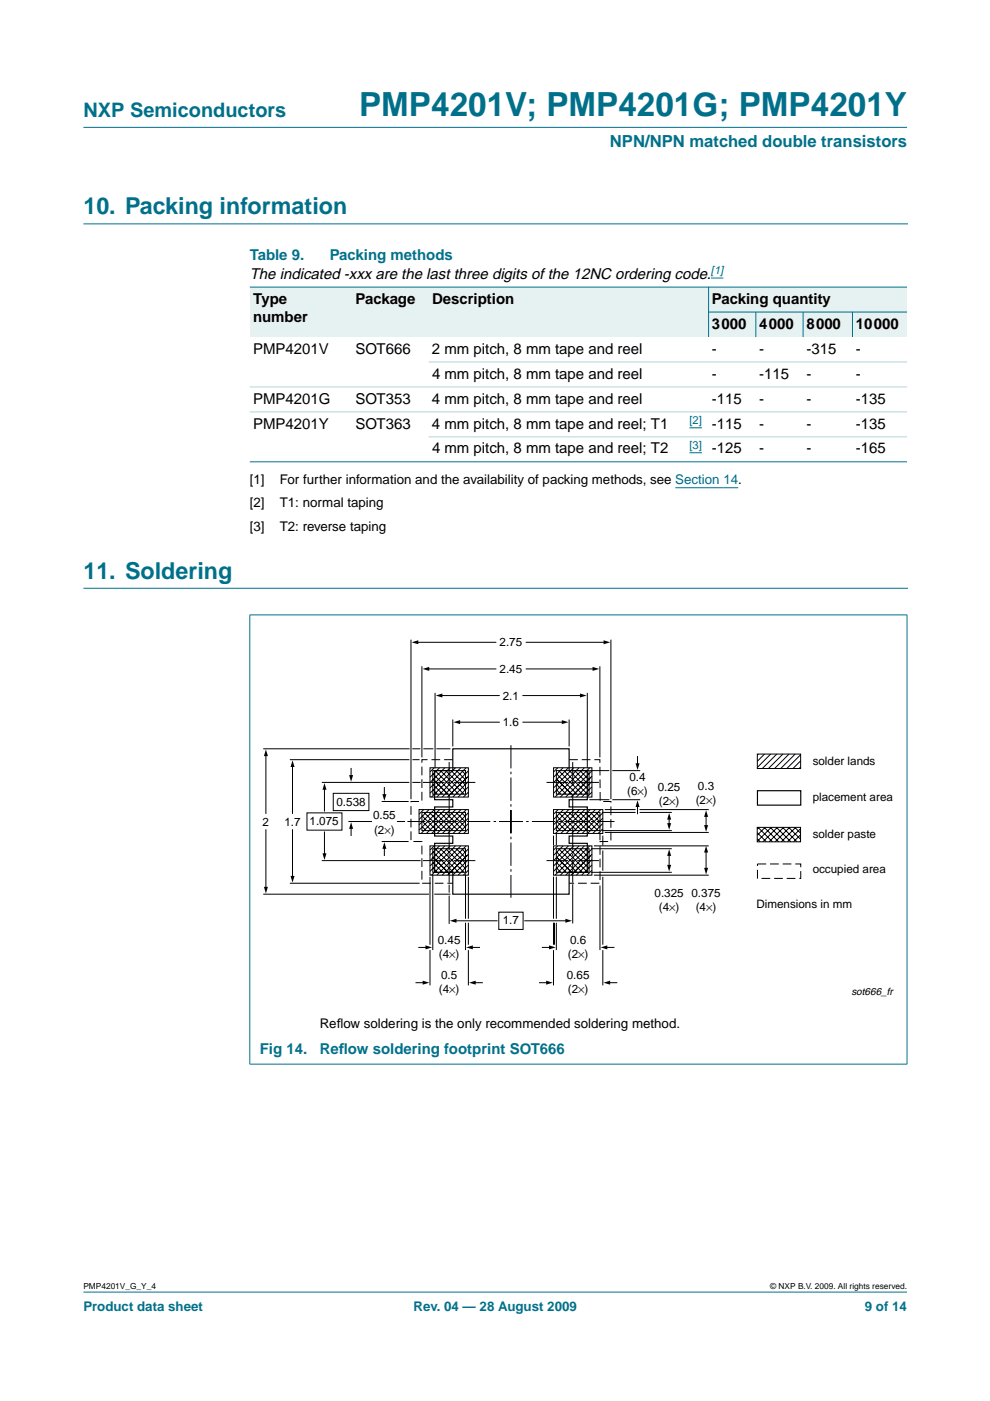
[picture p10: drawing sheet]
<svg xmlns="http://www.w3.org/2000/svg" width="210mm" height="297mm" viewBox="0 0 210 297" stroke-linecap="round" stroke-linejoin="round" font-family="sans-serif">
<g fill="#00708a" stroke="#00708a" stroke-width=".21">
<path d="M17.7 273.9h174.6z"/>
<path d="M17.7 27h174.6z"/>
</g>
<path d="M17.7 47.5h174.7M17.7 124.7h174.7" fill="none" stroke="#00708a" stroke-width=".21"/>
<path d="M150.7 58.9h2.7M143.2 103.4h13.3" fill="none" stroke="#00f" stroke-width=".21"/>
<g fill="#e6f2f2">
<path d="M53 60.9h21.7v10.6h-21.7z" fill-rule="evenodd"/>
<path d="M74.7 60.9h16.2v10.6h-16.2z" fill-rule="evenodd"/>
<path d="M90.9 60.9h52.4v10.6h-52.4z" fill-rule="evenodd"/>
<path d="M143.3 60.9h6.9v10.6h-6.9z" fill-rule="evenodd"/>
<path d="M150.2 60.9h42.1v5.3h-42.1z" fill-rule="evenodd"/>
<path d="M150.2 66.2h10.1v5.3h-10.1z" fill-rule="evenodd"/>
<path d="M160.3 66.2h10v5.3h-10z" fill-rule="evenodd"/>
<path d="M170.3 66.2h10.4v5.3h-10.4z" fill-rule="evenodd"/>
<path d="M180.7 66.2h11.6v5.3h-11.6z" fill-rule="evenodd"/>
</g>
<path d="M146.2 90.7h2.6M146.2 96h2.6" fill="none" stroke="#00f" stroke-width=".21"/>
<g fill="#00708a" stroke="#00708a" stroke-width=".21">
<path d="M150.2 60.8v10.7z"/>
<path d="M160.3 66.1v5.4z"/>
<path d="M170.3 66.1v5.4z"/>
<path d="M180.7 66.1v5.4z"/>
<path d="M53 60.9h139.3z"/>
<path d="M150.2 66.2h42.1z"/>
<path d="M53 97.9h139.3z"/>
<path d="M53 130.4v95.2z"/>
<path d="M192.3 130.4v95.2z"/>
<path d="M52.9 130.4h139.5z"/>
<path d="M52.9 225.6h139.5z"/>
</g>
<g fill="#b3d4db" stroke="#b3d4db" stroke-width=".21">
<path d="M90.9 76.7h101.4z"/>
<path d="M53 82h139.3z"/>
<path d="M53 87.3h139.3z"/>
<path d="M90.9 92.6h101.4z"/>
</g>
<g fill="none" stroke="#000" stroke-width=".21">
<path d="M87.1 135.6v33.8M88.4 136.2h16.7M111.6 136.2h16.7M129.5 135.6v33.8M55.8 158.8h31.1M87.4 158.8h1.7M89.5 141.3v19.3M89.8 158.8h2.1M90.7 141.8h14.4M92.2 146.9v16M92.5 158.8h3M93.5 147.5h12.4"/>
<path d="M96 152.6v5.7M97.3 153.1h8.6M110.9 153.1h8.5M110.9 147.5h12.3M111.6 141.8h14.3M120.7 152.6v5.7M124.5 146.9v16M127.2 141.3v19.3M160.6 159.9h9.2v3h-9.2zM160.8 159.9l-.2 .2M162.1 159.9l-1.5 1.5M163.4 159.9l-2.8 2.8"/>
<path d="M164.7 159.9l-3.1 3M166 159.9l-3.1 3M167.3 159.9l-3.1 3M168.6 159.9l-3.1 3M56.4 160v12.4M56.4 175.9v12.4M61.5 161.1h25.3M62 162.3v10.1M62 175.9v10.1M65.1 172.3h7.4v3.7h-7.4zM68.2 165.9h18.6M68.8 167.2v4.8"/>
<path d="M68.8 176.4v4.8M70.7 168.2h7.5v3.7h-7.5zM73.9 174.2h5M74.4 162.9v1.7M74.4 175.4v1.7M80.9 178.4h5.7M80.9 169.9h5.7M81.5 167v1.7M81.5 179.7v1.7M84.2 174.2h1.7M87.4 165.9h1.8M87.4 161.1h1.6"/>
<path d="M88.9 171.6h10.4v5.1h-10.4zM89.5 172.3h9.2v3.8h-9.2zM89.5 172.9l3.1 3.2M89.5 174.1l2 2M89.5 175.2l.9 .9M89.8 171.6l-.9 1M89.9 172.3l3.8 3.8M91 171.6l-2.1 2.2M91 172.3l3.9 3.8M91.2 162.8h8.1v6.2h-8.1zM91.2 179.3h8.1v6.3h-8.1zM91.8 163.4h6.9v5h-6.9z"/>
<path d="M91.8 179.9h6.9v5h-6.9zM91.8 164l4.3 4.4M91.8 165.2l3.2 3.2M91.8 166.3l2.1 2.1M91.8 167.4l.9 1M92.1 162.8l-.9 .9M92.1 179.3l-.9 .9M92.1 171.6l-3.2 3.3M92.2 172.3l3.8 3.8M92.2 163.4l5 5M92.2 179.9l5 5M93.2 162.8l-2 2"/>
<path d="M93.2 179.3l-2 2.1M93.2 171.6l-4.3 4.4M93.3 172.3l3.8 3.8M93.4 163.4l5 5M93.4 179.9l5 5M94.3 162.8l-3.1 3.1M94.3 179.3l-3.1 3.2M94.3 171.6l-5 5.1M94.4 172.3l3.9 3.8M94.5 163.4l4.2 4.2M94.5 179.9l4.2 4.3M95.4 162.8l-4.2 4.3"/>
<path d="M95.4 179.3l-4.2 4.3M95.5 171.6l-5.1 5.1M95.5 172.3l3.2 3.1M95.6 163.4l3.1 3.1M95.6 179.9l3.1 3.1M96.6 162.8l-5.4 5.4M96.6 179.3l-5.4 5.4M96.6 171.6l-5.1 5.1M96.7 172.3l2 2M96.8 163.4l1.9 1.9M96.8 179.9l1.9 2M97.7 162.8l-6.2 6.2"/>
<path d="M97.7 179.3l-6.2 6.3M97.7 171.6l-5 5.1M97.8 172.3l.9 .9M97.9 163.4l.8 .8M97.9 179.9l.8 .9M98.8 162.8l-6.2 6.2M98.8 179.3l-6.2 6.3M98.9 171.6l-5.1 5.1M99.3 163.4l-5.6 5.6M99.3 164.6l-4.4 4.4M99.3 165.7l-3.3 3.3M99.3 166.8l-2.2 2.2"/>
<path d="M99.3 168l-1 1M99.3 180l-5.6 5.6M99.3 172.3l-4.4 4.4M99.3 173.5l-3.2 3.2M99.3 174.6l-2.1 2.1M99.3 175.7l-1 1M117.4 171.6h10.4v5.1h-10.4zM117.4 177.2v2M117.4 162.8h8.1v6.2h-8.1zM117.4 179.3h8.1v6.3h-8.1zM118 163.4h6.9v5h-6.9zM118 179.9h6.9v5h-6.9z"/>
<path d="M118 172.9l3.1 3.2M118 174.1l2 2M118 175.2l.9 .9M118 172.3h9.2v3.8h-9.2zM118 176.5v2.7M118 164l4.3 4.4M118 165.2l3.2 3.2M118 166.3l2.1 2.1M118 167.4l.9 1M118.3 162.8l-.9 .9M118.3 179.3l-.9 .9M118.3 171.6l-.9 1"/>
<path d="M118.4 172.3l3.9 3.8M118.4 163.4l5 5M118.4 179.9l5 5M119.4 162.8l-2 2M119.4 179.3l-2 2.1M119.5 171.6l-2.1 2.2M119.5 172.3l3.9 3.8M119.6 163.4l5 5M119.6 179.9l5 5M120.5 162.8l-3.1 3.1M120.5 179.3l-3.1 3.2M120.6 171.6l-3.2 3.3"/>
<path d="M120.7 172.3l3.8 3.8M120.7 163.4l4.2 4.2M120.7 179.9l4.2 4.3M121.6 162.8l-4.2 4.3M121.6 179.3l-4.2 4.3M121.7 171.6l-4.3 4.4M121.8 172.3l3.8 3.8M121.8 163.4l3.1 3.1M121.8 179.9l3.1 3.1M122.8 162.8l-5.4 5.4M122.8 179.3l-5.4 5.4M122.9 171.6l-5.1 5.1"/>
<path d="M122.9 172.3l3.9 3.8M123 163.4l1.9 1.9M123 179.9l1.9 2M123.9 162.8l-6.2 6.2M123.9 179.3l-6.2 6.3M124 171.6l-5.1 5.1M124 172.3l3.2 3.1M124.1 163.4l.8 .8M124.1 179.9l.8 .9M124.9 169.6h4.3M124.9 163.4h4.3M125 162.8l-6.2 6.2"/>
<path d="M125 179.3l-6.2 6.3M125.1 171.6l-5 5.1M125.2 172.3l2 2M125.3 179.9h17.1M125.5 163.4l-5.6 5.6M125.5 164.6l-4.4 4.4M125.5 165.7l-3.3 3.3M125.5 166.8l-2.2 2.2M125.5 168l-1 1M125.5 180l-5.6 5.6M125.9 179.3h24.4M126.2 171.6l-5 5.1"/>
<path d="M126.3 172.3l.9 .9M127.2 176.5v1.6M127.4 171.6l-5.1 5.1M127.6 176.1h14.8M127.6 172.3h7.2M127.8 172.3l-4.4 4.4M127.8 173.5l-3.2 3.2M127.8 174.6l-2.1 2.1M127.8 175.7l-1 1M127.8 177.2v2M128.2 176.5h22.1M128.2 171.6h6.6"/>
<path d="M129.8 163.4h5.9M129.8 169.6h5.9M135.2 160.4v1.7M135.2 170.8v1.7M135.6 172.3h6.8M135.6 171.6h14.7M141.9 173.5v1.7M149.7 172.9v2.7M160.5 175.4h9.2v3.1h-9.2zM160.5 176.5l2 2M160.5 177.8l.7 .7M160.7 175.4l3.1 3.1"/>
<path d="M160.9 175.4l-.4 .4M162 175.4l3.1 3.1M162.2 175.4l-1.7 1.7M163.3 175.4l3.1 3.1M163.5 175.4l-3 3M164.6 175.4l3.1 3.1M164.8 175.4l-3 3.1M165.9 175.4l3.1 3.1M166.1 175.4l-3 3.1M167.2 175.4l2.5 2.5M167.4 175.4l-3 3.1M168.5 175.4l1.2 1.2"/>
<path d="M168.7 175.4l-3 3.1M169.7 178.3l-.2 .2M169.7 177l-1.4 1.5M169.7 175.7l-2.7 2.8M169.8 162.6l-.4 .3M169.8 161.3l-1.7 1.6M169.8 160l-3 2.9M55.8 189.6h35.1M61.5 187.3h27.5M68.2 182.5h21M91.2 185.9v14.4M91.8 185.4v16"/>
<path d="M91.8 180.6l4.3 4.3M91.8 181.7l3.2 3.2M91.8 182.9l2.1 2M91.8 184l.9 .9M92.1 189.6h3.4M95.2 187.6v1.7M95.2 189.9v6M96.5 195.2h8.9M98.7 185.4v9.4M98.7 195.6v5.8M99.3 181.1l-4.4 4.5M99.3 182.3l-3.3 3.3"/>
<path d="M99.3 183.4l-2.2 2.2M99.3 184.5l-1 1.1M99.3 185.9v8.9M99.3 195.6v4.7M105.8 193.4h5.1v3.7h-5.1zM111.3 195.2h8.9M117.4 185.9v8.9M117.4 195.6v4.7M117.6 195.6v4.7M118 185.9v8.9M118 195.6v5.8M118 180.6l4.3 4.3"/>
<path d="M118 181.7l3.2 3.2M118 182.9l2.1 2M118 184l.9 .9M121.4 187.5v8.3M125.3 184.9h17.1M125.5 181.1l-4.4 4.5M125.5 182.3l-3.3 3.3M125.5 183.4l-2.2 2.2M125.5 184.5l-1 1.1M125.9 185.6h24.4M127.2 187.7v13.7M127.8 180.3v4.3"/>
<path d="M127.8 185.9v14.4M141.9 181.2v2.8M149.7 180.5v4.2M88.2 208.4h1.7M88.8 200.9h1.7M91.2 201.4v7.5M99.3 201.4v7.5M100 200.9h1.7M100.6 208.4h1.7M114.4 208.4h1.7M115 200.9h1.7M117.4 201.4v7.5"/>
<path d="M127.8 201.4v7.5M128.5 200.9h1.7M129.1 208.4h1.7"/>
</g>
<path d="M96 158.8h24.7v4.6h3.8v6.2h-3.8v1.5h3.8v6.2h-3.8v1.5h3.8v6.2h-3.8v4.6h-24.7v-4.6h-3.8v-6.2h3.8v-1.5h-3.8v-6.2h3.8v-1.5h-3.8v-6.2h3.8zM160.6 167.6h9.2v3.1h-9.2z" fill="none" stroke="#000" stroke-width=".25"/>
<path d="M96 161.1h-6.5v8.8h-2.4v8.5h2.4v8.9h6.5M120.7 161.1h6.5l.1 8.8h2.2v8.5h-2.3v8.9h-6.5M160.6 183.2h9.2v3h-9.2z" fill="none" stroke="#000" stroke-width=".21" stroke-dasharray="1.9 .8" stroke-linecap="butt"/>
<g fill="#000">
<path d="M87.3 136.2l1.4-.5v.9zM128 135.7l1.4 .5-1.4 .4zM89.6 141.8l1.4-.4v.8zM92.4 147.5l1.4-.5v.9zM96.1 153.1l1.5-.4v.8zM119.1 152.7l1.4 .4-1.4 .4zM123 147l1.4 .5-1.4 .4zM125.6 141.4l1.4 .4-1.4 .4zM56.4 158.9l.4 1.4h-.8zM62 161.2l.5 1.4h-.9zM68.8 166l.4 1.4h-.8zM74.4 174.3l.5 1.4h-.9z"/>
<path d="M74 164.3h.9l-.5 1.4zM81.5 178.6l.4 1.4h-.8zM81.1 168.4h.8l-.4 1.4zM135.2 169.7l.4 1.4h-.8zM134.8 161.8h.8l-.4 1.4zM141.9 172.4l.4 1.4h-.8zM141.5 174.5h.8l-.4 1.4zM149.7 171.8l.4 1.4h-.8zM149.3 174.9h.8l-.4 1.5zM56 188h.8l-.4 1.4zM61.6 185.7h.9l-.5 1.4zM68.4 180.9h.8l-.4 1.4z"/>
<path d="M95.4 195.2l1.4-.4v.8zM119.9 194.8l1.4 .4-1.4 .4zM141.9 180.1l.4 1.4h-.8zM141.5 183.4h.8l-.4 1.4zM149.7 179.3l.4 1.5h-.8zM149.3 184h.8l-.4 1.4zM89.6 207.9l1.4 .5-1.4 .4zM90.2 200.4l1.4 .5-1.4 .4zM98.8 200.9l1.5-.5v.9zM99.4 208.4l1.5-.5v.9zM115.8 207.9l1.4 .5-1.4 .4zM116.4 200.4l1.4 .5-1.4 .4z"/>
<path d="M127.3 200.9l1.5-.5v.9zM128 208.4l1.4-.5v.9z"/>
</g>
<path d="M95.2 161.6v25.5M105.9 174.2h24.4M108.3 171.8v18.5M108.3 176.7v-18.7M110.8 174.2h-24.4M121.4 161.6v25.5" fill="none" stroke="#000" stroke-width=".21" stroke-dasharray="4.9 .7 .5 .7" stroke-linecap="butt"/>
<path d="M89.7 165.9h11.1M115.9 165.9h11.1M89.7 182.5h11.1M115.9 182.5h11.1" fill="none" stroke="#000" stroke-width=".21" stroke-dasharray="4.6 .7 .5 .7" stroke-linecap="butt"/>
<text font-size="7.1" fill="#00708a" x="76.1" y="24.7">PMP4201V; PMP4201G; PMP4201Y</text>
<g font-size="4.9" fill="#00708a">
<text x="17.7" y="45.5">10. Packing information</text>
<text x="17.7" y="122.7">11. Soldering</text>
</g>
<text font-size="4.2" fill="#00708a" x="17.7" y="24.9">NXP Semiconductors</text>
<text font-size="3.5" fill="#00708a" x="129.3" y="31.1">NPN/NPN matched double transistors</text>
<g font-size="3.2" fill="#00708a">
<text x="53" y="55.2">Table 9.</text>
<text x="69.9" y="55.2">Packing methods</text>
<text x="55.1" y="223.5">Fig 14.</text>
<text x="67.8" y="223.5">Ref</text>
<text x="71.8" y="223.5">low soldering footprint SOT666</text>
</g>
<g font-size="3.2">
<text x="53" y="59.1">The indicated -xxx are the last three digits of the 12NC ordering code.</text>
<text x="53.7" y="64.4">Type</text>
<text x="75.4" y="64.4">Package</text>
<text x="91.6" y="64.4">Description</text>
<text x="150.9" y="64.4">Packing quantity</text>
<text x="53.7" y="68.3">number</text>
<text x="150.9" y="69.7">3000</text>
<text x="161" y="69.7">4000</text>
<text x="171" y="69.7">8000</text>
<text x="181.5" y="69.7">10000</text>
<text x="53.7" y="75">PMP4201V</text>
<text x="75.4" y="75">SOT666</text>
<text x="91.6" y="75">2 mm pitch, 8 mm tape and reel</text>
<text x="150.9" y="75">-</text>
<text x="161" y="75">-</text>
<text x="171" y="75">-315</text>
<text x="181.5" y="75">-</text>
<text x="91.6" y="80.3">4 mm pitch, 8 mm tape and reel</text>
<text x="150.9" y="80.3">-</text>
<text x="161" y="80.3">-115</text>
<text x="171" y="80.3">-</text>
<text x="181.5" y="80.3">-</text>
<text x="53.7" y="85.6">PMP4201G</text>
<text x="75.4" y="85.6">SOT353</text>
<text x="91.6" y="85.6">4 mm pitch, 8 mm tape and reel</text>
<text x="150.9" y="85.6">-115</text>
<text x="161" y="85.6">-</text>
<text x="171" y="85.6">-</text>
<text x="181.5" y="85.6">-135</text>
<text x="53.7" y="90.9">PMP4201Y</text>
<text x="75.4" y="90.9">SOT363</text>
<text x="91.6" y="90.9">4 mm pitch, 8 mm tape and reel; T1</text>
<text x="150.9" y="90.9">-115</text>
<text x="161" y="90.9">-</text>
<text x="171" y="90.9">-</text>
<text x="181.5" y="90.9">-135</text>
<text x="91.6" y="96.1">4 mm pitch, 8 mm tape and reel; T2</text>
<text x="150.9" y="96.1">-125</text>
<text x="161" y="96.1">-</text>
<text x="171" y="96.1">-</text>
<text x="181.5" y="96.1">-165</text>
</g>
<g font-size="2.8">
<text x="53" y="107.6">[2]</text>
<text x="53" y="102.6">[1]</text>
<text x="59.3" y="107.6">T1: normal taping</text>
<text x="59.3" y="102.6">For further information and the availability of packing methods, see Section 14.</text>
<text x="53" y="112.5">[3]</text>
<text x="59.3" y="112.5">T2: reverse taping</text>
<text x="67.8" y="218">Ref</text>
<text x="71.4" y="218">low soldering is the only recommended soldering method.</text>
</g>
<g font-size="2.8" fill="#00708a">
<text x="17.7" y="278">Product data sheet</text>
<text x="87.7" y="278">Rev. 04 — 28 August 2009</text>
<text x="183.4" y="278">9 of 14</text>
</g>
<g font-size="2.5">
<text x="105.9" y="137.1">2.75</text>
<text x="105.9" y="142.7">2.45</text>
<text x="106.6" y="148.3">2.1</text>
<text x="106.6" y="154">1.6</text>
<text x="133.5" y="165.6">0.4</text>
<text x="139.5" y="167.7">0.25</text>
<text x="148" y="167.5">0.3</text>
<text x="172.3" y="162.3">solder lands</text>
<text x="71.3" y="170.8">0.538</text>
<text x="79.1" y="173.7">0.55</text>
<text x="133" y="168.6">(6×)</text>
<text x="139.7" y="170.7">(2×)</text>
<text x="147.5" y="170.5">(2×)</text>
<text x="172.3" y="169.9">placement area</text>
<text x="55.7" y="175">2</text>
<text x="60.3" y="175">1.7</text>
<text x="65.6" y="174.9">1.075</text>
<text x="79.3" y="176.7">(2×)</text>
<text x="172.3" y="177.7">solder paste</text>
<text x="172.3" y="185.1">occupied area</text>
<text x="138.8" y="190.2">0.325</text>
<text x="146.6" y="190.2">0.375</text>
<text x="106.6" y="196">1.7</text>
<text x="139.7" y="193.2">(4×)</text>
<text x="147.5" y="193.2">(4×)</text>
<text x="160.4" y="192.4">Dimensions in mm</text>
<text x="92.8" y="200.2">0.45</text>
<text x="93" y="203.2">(4×)</text>
<text x="120.4" y="203.2">(2×)</text>
<text x="120.9" y="200.2">0.6</text>
<text x="93.5" y="207.6">0.5</text>
<text x="120.2" y="207.6">0.65</text>
<text x="93" y="210.6">(4×)</text>
<text x="120.4" y="210.6">(2×)</text>
</g>
<g font-size="2.4" fill="#00f">
<text x="150.7" y="58.2">[1]</text>
<text x="146.2" y="89.9">[2]</text>
<text x="146.2" y="95.2">[3]</text>
</g>
<text font-size="2.2" x="180.5" y="210.9">sot666_fr</text>
<g font-size="1.8">
<text x="17.7" y="273.4">PMP4201V_G_Y_4</text>
<text x="163.3" y="273.4">© NXP B.V. 2009. All rights reserved.</text>
</g>
</svg>
